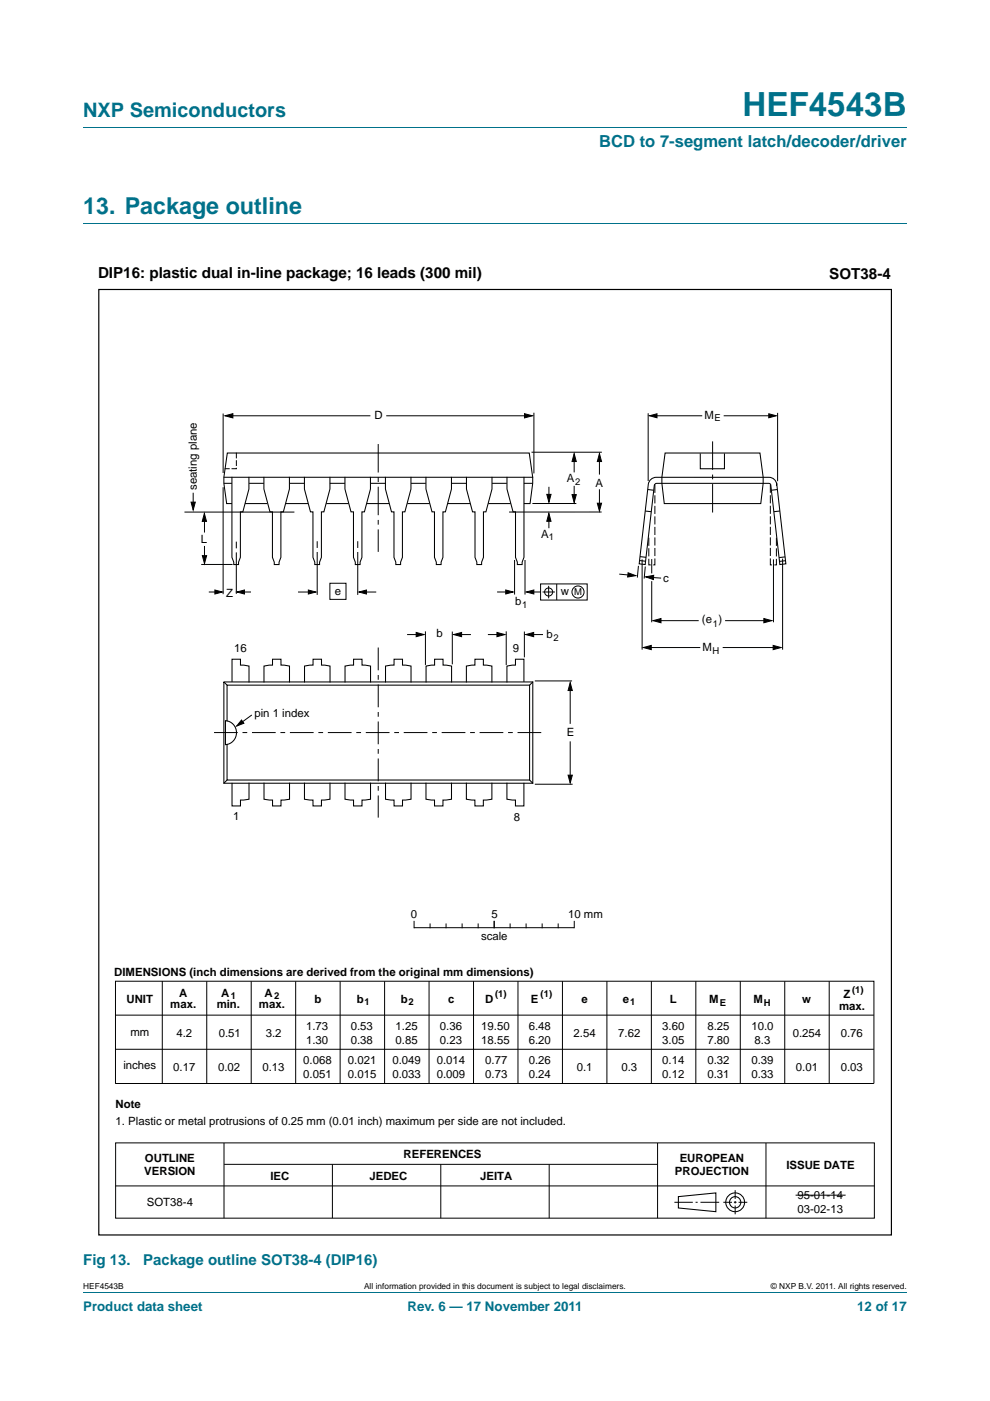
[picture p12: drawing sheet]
<svg xmlns="http://www.w3.org/2000/svg" width="210mm" height="297mm" viewBox="0 0 210 297" stroke-linecap="round" stroke-linejoin="round" font-family="sans-serif">
<path d="M17.6 27h174.7M17.6 47.4h174.7M17.6 273.9h174.7" fill="none" stroke="#00718a" stroke-width=".21"/>
<g fill="none" stroke="#000" stroke-width=".21">
<path d="M47.3 87.7v12.6M48.1 88.2h30.4M81.9 88.2h29.9M112.7 95.9h14.9M113.2 87.5v12.9M121.7 96.9v3.3M127.1 96.6v4M137.4 87.6v14.4M138.4 88.2h10.5M153.4 88.2h10.4M164.9 87.5v14.5M39.1 108.6h23.3"/>
<path d="M41 104.5v2.6M42.7 119.7h6.6M43.4 109.9v3M43.4 115.8v2.9M47.3 103.3v22.7M50.1 114.8v1.5M50.1 117.1v8.8M67.3 114.8v1.4M67.3 117v9.1M75.8 114.8v1.4M75.8 117v9.1M109.1 118.7v7.4"/>
<path d="M111.3 118.7v7.4M112.9 106.8h9.3M116.4 109.6v2.4M116.4 103.2v2.5M121.7 103v3M127.1 103.7v4.2M127.6 108.6h-19.7M135.4 120l-.3 2.5M136.1 118.6v19.1M138.2 118.5v3.1M164 118.6v13.3M165.9 118.4v19.3"/>
<path d="M44.3 125.5h2.1M51 125.5h2.2M63.2 125.5h3M69.9 123.7h3.5v3.4h-3.5zM76.9 125.5h2.9M86.3 134.5h2.9M90.2 133.9v7.1M95.9 133.9v7M97 134.5h2.8M103.4 134.5h2.9M105.4 125.5h2.6M107.3 133.9v7.1"/>
<path d="M111.2 133.9v5.5M112.3 134.5h2.8M112.5 125.5h2.1M114.6 123.8h9.9v3.4h-9.9zM115 125.5h2.7M116.3 124.2v2.7M118 123.8v3.4M131.3 121.7l2.7 .3M136.8 120.1l-.2 2.6M137.3 137.3h11.2M137.4 122.4l2.8 .2M138.2 123.2v8.7"/>
<path d="M139.3 131.6h8.8M153.2 137.3h11.2M153.7 131.6h9.1M53.4 151.6l-2.6 1.8M113.4 144.4h7.9M120.9 145.8v7.7M120.9 157.2v7.9M113.4 166.3h8M87.8 195.3v1.4M87.9 196.7h33.8M91.2 195.9v.8M94.6 195.9v.8"/>
<path d="M98 195.9v.8M101.4 195.9v.8M104.8 195.3v1.4M108.2 195.9v.8M111.5 195.9v.8M114.9 195.9v.8M118.3 195.9v.8M121.8 195.3v1.4M24.5 215.2h160.8M34.4 208v21.8M43.8 208.1v21.6M53.3 208.1v21.6"/>
<path d="M62.7 208.1v21.6M72.1 208.1v21.6M81.5 208.1v21.6M91 208v21.7M100.4 208v21.7M109.8 208v21.7M119.3 208v21.7M128.7 208v21.7M138.1 208v21.7M147.5 208v21.7M157 208v21.7M166.4 208v21.7"/>
<path d="M175.8 208v21.7M24.5 229.7h160.8v-21.7h-160.8v21.8M24.5 222.5h160.8M24.5 251.4h160.9M24.5 242.3h160.9v16h-160.9zM47.5 242.3v16M47.5 246.9h91.9M70.5 246.9v11.4M93.5 246.9v11.4M116.4 246.9v11.4M139.4 242.3v16M143 254.9h3.9"/>
<path d="M147.5 254.9h.4M148.5 254.9h4M153.4 254.9h1.8M155.6 254.9h.6M155.9 252.3v1.9M155.9 254.6v.6M155.9 255.6v1.9M156.6 254.9h1.8M162.4 242.3v16M168.7 253.4h10.6"/>
<circle cx="116.3" cy="125.5" r=".86"/>
<circle cx="122.6" cy="125.5" r="1.28"/>
</g>
<g fill="none" stroke="#000" stroke-width=".22">
<path d="M141 96h20.1l.7 5.2v1.3l-.5 4.3h-20.5l-.5-4.3v-1.3zM148.5 96.1v3.3h5.1v-3.3M47.5 102.5h1.7M47.5 101.2h65.4M49.2 106.8h-1.1l-.6-4.3v-1.3l.7-5.2h64l.7 5.2v1.3l-.5 4.3h-1.3M49.2 101.2v17l.4 1v.5h1v-.5l.4-1v-9.7h.5l1.3-4.8v-2.5M52 106.8h4.7M52.8 102.5h3.1M56 101.2v2.5l1.2 4.8h.6v9.7l.4 1v.5h1v-.5l.4-1v-9.7h.5l1.3-4.8v-2.5M60.6 106.8h4.7M61.4 102.5h3.1M64.5 101.2v2.5l1.3 4.8h.6v9.7l.3 1v.5h1.1v-.5l.3-1v-9.7h.6l1.3-4.8v-2.5"/>
<path d="M69.2 106.8h4.7M69.9 102.5h3.2M73.1 101.2v2.5l1.3 4.8h.5v9.7l.4 1v.5h1v-.5l.4-1v-9.7h.6l1.2-4.8v-2.5M77.8 106.8h4.7M78.6 102.5h3.1M81.7 101.2v2.5l1.3 4.8h.5v9.7l.4 1v.5h1v-.5l.4-1v-9.7h.5l1.3-4.8v-2.5M86.4 106.8h4.7M87.2 102.5h3.1M90.3 101.2v2.5l1.3 4.8h.5v9.7l.4 1v.5h1v-.5l.4-1v-9.7h.5l1.3-4.8v-2.5M94.9 106.8h4.8M95.7 102.5h3.2M98.9 101.2v2.5l1.3 4.8h.5v9.7l.4 1v.5h1v-.5l.4-1v-9.7h.5l1.3-4.8v-2.5"/>
<path d="M103.5 106.8h4.8M104.3 102.5h3.2M111.1 102.5h1.8M111.1 101.2v17l-.4 1v.5h-1v-.5l-.4-1v-9.7h-.5l-1.3-4.8v-2.5M135.6 118.8l1.3 .2M135.7 118l1.3 .2M136.8 108.3l1.3 .2M137.4 103.8l1.2 .1M137.8 101.8l.9-.5 .4-.1h23.9a1.66 1.66 0 0 1 1.7 1.5l1.9 16.8-1.3 .2-1.9-16.8-.2-.4h-24h-.2l-.3 .4-1.9 16.8-1.3-.2 2-16.8zM164.8 103.8l-1.2 .1M165.3 108.3l-1.2 .2M166.5 118.1l-1.3 .1"/>
<path d="M166.6 118.9l-1.3 .1M47.5 144.6h65.5v21.5h-65.5zM47.5 144.6l.6 .7M47.8 152.8a2.55 2.55 0 0 1 2.3 2.5 2.55 2.55 0 0 1-2.3 2.6zM48.1 152.8v-7.5h64.2v20.1h-64.2v-7.6M49.2 144.5v-4.7h1.8v1.2l1.8 .2v3.4M56 144.6v-3.4l1.8-.2v-1.2h1.8v1.2l1.8 .2v3.4M64.6 144.6v-3.4l1.8-.2v-1.2h1.8v1.2l1.8 .2v3.4M73.2 144.6v-3.4l1.8-.2v-1.2h1.8v1.2l1.8 .2v3.4M81.7 144.6v-3.4l1.8-.2v-1.2h1.8v1.2l1.8 .2v3.4M90.3 144.6v-3.4l1.8-.2v-1.2h1.8v1.2l1.8 .2v3.4M98.9 144.6v-3.4l1.8-.2v-1.2h1.8v1.2l1.8 .2v3.4"/>
<path d="M111.1 144.5v-4.7h-1.8v1.2l-1.8 .2v3.4M113 144.6l-.7 .7M48.1 165.4l-.6 .7M52.8 166.1v3.4l-1.8 .1v1.3h-1.8v-4.8M56 166.1v3.4l1.8 .1v1.3h1.8v-1.3l1.8-.1v-3.4M64.6 166.1v3.4l1.8 .1v1.3h1.8v-1.3l1.8-.1v-3.4M73.1 166.1v3.4l1.9 .1v1.3h1.7v-1.3l1.9-.1v-3.4M81.7 166.1v3.4l1.8 .1v1.3h1.8v-1.3l1.8-.1v-3.4M90.3 166.1v3.4l1.8 .1v1.3h1.8v-1.3l1.8-.1v-3.4M98.9 166.1v3.4l1.8 .1v1.3h1.8v-1.3l1.8-.1v-3.4M107.5 166.1v3.4l1.8 .1v1.3h1.8v-4.8M112.3 165.4l.7 .7"/>
<path d="M143.8 253.7l8-.8v4l-8-.8z"/>
<circle cx="155.9" cy="254.9" r="1.99"/>
<circle cx="155.9" cy="254.9" r="1.2"/>
</g>
<g fill="#000" stroke="#000" stroke-width=".21">
<path d="M47.7 88.2l1.7-.5v.9zM111.2 87.7l1.7 .5-1.7 .4zM121.7 96.2l.5 1.7h-.9zM127.1 96.2l.4 1.7h-.9zM137.7 88.2l1.6-.5v.9zM163 87.7l1.6 .5-1.6 .4zM40.5 106.5h.9l-.4 1.6zM43.3 108.9l.5 1.6h-.9zM42.9 117.8h.9l-.4 1.7zM116.4 108.8l.4 1.7h-.9zM115.9 104.8h.9l-.4 1.7zM121.3 104.9h.9l-.5 1.6z"/>
<path d="M126.6 106.7h.9l-.4 1.7zM45.6 125.1l1.5 .4-1.5 .4zM50.2 125.5l1.6-.4v.8zM65.4 125.1l1.6 .4-1.6 .4zM76.1 125.5l1.6-.4v.8zM88.2 134.1l1.7 .4-1.7 .5zM96.2 134.5l1.7-.4v.9zM105.4 134.1l1.6 .4-1.6 .5zM107.2 125.1l1.6 .4-1.6 .4zM111.5 134.5l1.7-.4v.9zM111.6 125.5l1.6-.4v.8zM133.2 121.4l1.6 .6-1.7 .3z"/>
<path d="M136.4 137.3l1.7-.5v.9zM136.9 122.3l1.7-.3-.1 .9zM138.5 131.6l1.6-.5v.9zM162 131.1l1.6 .5-1.6 .4zM163.9 136.8l1.7 .5-1.7 .4zM51.2 152.7l.5 .6-1.5 .6zM120.9 144.7l.4 1.7h-.9zM120.4 164.3h.9l-.4 1.7z"/>
</g>
<path d="M80.2 94.1v22.9M151.1 93.6v15.7" fill="none" stroke="#000" stroke-width=".21" stroke-dasharray="6 1 1 1" stroke-linecap="butt"/>
<path d="M45.4 155.3h70.1" fill="none" stroke="#000" stroke-width=".21" stroke-dasharray="5 1 1 1" stroke-linecap="butt"/>
<path d="M80.2 137.3v36.1" fill="none" stroke="#000" stroke-width=".21" stroke-dasharray="4.8 1 1 1" stroke-linecap="butt"/>
<path d="M50.1 96.1v3.3h-2.3" fill="none" stroke="#000" stroke-width=".21" stroke-dasharray="1 .6"/>
<path d="M138.8 102.9v16.9h-1.2v-6.3M163.3 102.9v16.9h1.3v-6.3" fill="none" stroke="#000" stroke-width=".21" stroke-dasharray="1.5 .7"/>
<path d="M20.9 61.4h168.1v200.4h-168.1z" fill="none" stroke="#000" stroke-width=".25"/>
<text font-size="7" fill="#00718a" x="157.4" y="24.6">HEF4543B</text>
<text font-size="4.9" fill="#00718a" x="17.6" y="45.4">13. Package outline</text>
<text font-size="4.2" fill="#00718a" x="17.6" y="24.9">NXP Semiconductors</text>
<text font-size="3.5" fill="#00718a" x="127" y="31.1">BCD to 7-segment latch/decoder/driver</text>
<g font-size="3.2">
<text x="20.8" y="59">DIP16: plastic dual in-line package; 16 leads (300 mil)</text>
<text x="175.8" y="59.1">SOT38-4</text>
</g>
<g font-size="3.2" fill="#00718a">
<text x="17.6" y="268.3">Fig 13.</text>
<text x="30.3" y="268.3">Package outline SOT38-4 (DIP16)</text>
</g>
<g font-size="2.8" fill="#00718a">
<text x="17.6" y="277.9">Product data sheet</text>
<text x="86.4" y="277.9">Rev. 6 — 17 November 2011</text>
<text x="181.8" y="277.9">12 of 17</text>
</g>
<g font-size="2.4">
<text x="79.4" y="88.9">D</text>
<text x="149.4" y="88.9">M</text>
<text x="41.7" y="103.9" transform="rotate(-90 41.7 103.9)">seating plane</text>
<text x="120.2" y="102.2">A</text>
<text x="126.3" y="103.2">A</text>
<text x="114.7" y="114">A</text>
<text x="42.6" y="115.1">L</text>
<text x="140.6" y="123.4">c</text>
<text x="48" y="126.7">Z</text>
<text x="71" y="126.1">e</text>
<text x="109.3" y="128.3">b</text>
<text x="118.9" y="126.2">w</text>
<text x="92.5" y="135">b</text>
<text x="115.9" y="135.2">b</text>
<text x="148.8" y="132.1">(e )</text>
<text x="49.7" y="138.2">16</text>
<text x="108.7" y="138.2">9</text>
<text x="148.9" y="138.1">M</text>
<text x="53.9" y="151.9">pin 1 index</text>
<text x="120.2" y="156.1">E</text>
<text x="49.4" y="173.9">1</text>
<text x="109" y="174.1">8</text>
<text x="87.1" y="194.6">0</text>
<text x="104.2" y="194.6">5</text>
<text x="120.5" y="194.6">10 mm</text>
<text x="102" y="199.4">scale</text>
<text x="24.2" y="206.9">DIMENSIONS (inch dimensions are derived from the original mm dimensions)</text>
<text x="26.8" y="212.6">UNIT</text>
<text x="36.1" y="213.8">max.</text>
<text x="38" y="211.3">A</text>
<text x="45.9" y="213.8">min.</text>
<text x="46.9" y="211.3">A</text>
<text x="54.9" y="213.8">max.</text>
<text x="56.1" y="211.3">A</text>
<text x="66.7" y="212.6">b</text>
<text x="75.7" y="212.6">b</text>
<text x="85" y="212.6">b</text>
<text x="95" y="212.6">c</text>
<text x="102.9" y="212.6">D</text>
<text x="112.6" y="212.6">E</text>
<text x="123.3" y="212.6">e</text>
<text x="132" y="212.6">e</text>
<text x="142" y="212.6">L</text>
<text x="150.4" y="212.6">M</text>
<text x="159.8" y="212.6">M</text>
<text x="170.1" y="212.6">w</text>
<text x="177.9" y="214.1">max.</text>
<text x="178.8" y="211.7">Z</text>
<text x="27.6" y="219.6">mm</text>
<text x="37.4" y="219.8">4.2</text>
<text x="46.4" y="219.8">0.51</text>
<text x="56.4" y="219.8">3.2</text>
<text x="64.9" y="218.3">1.73</text>
<text x="64.9" y="221.2">1.30</text>
<text x="74.4" y="218.3">0.53</text>
<text x="74.4" y="221.2">0.38</text>
<text x="83.9" y="218.3">1.25</text>
<text x="83.9" y="221.2">0.85</text>
<text x="93.3" y="218.3">0.36</text>
<text x="93.3" y="221.2">0.23</text>
<text x="102" y="218.3">19.50</text>
<text x="102" y="221.2">18.55</text>
<text x="112.1" y="218.3">6.48</text>
<text x="112.1" y="221.2">6.20</text>
<text x="121.6" y="219.8">2.54</text>
<text x="131.1" y="219.8">7.62</text>
<text x="140.4" y="218.3">3.60</text>
<text x="140.4" y="221.2">3.05</text>
<text x="150" y="218.3">8.25</text>
<text x="150" y="221.2">7.80</text>
<text x="159.3" y="218.3">10.0</text>
<text x="160" y="221.2">8.3</text>
<text x="168.1" y="219.8">0.254</text>
<text x="178.3" y="219.8">0.76</text>
<text x="26.2" y="226.6">inches</text>
<text x="36.7" y="227.1">0.17</text>
<text x="46.3" y="227.1">0.02</text>
<text x="55.7" y="227.1">0.13</text>
<text x="64.3" y="225.6">0.068</text>
<text x="73.8" y="225.6">0.021</text>
<text x="83.2" y="225.6">0.049</text>
<text x="92.6" y="225.6">0.014</text>
<text x="102.9" y="225.6">0.77</text>
<text x="112.1" y="225.6">0.26</text>
<text x="122.3" y="227.1">0.1</text>
<text x="131.7" y="227.1">0.3</text>
<text x="140.4" y="225.6">0.14</text>
<text x="150" y="225.6">0.32</text>
<text x="159.3" y="225.6">0.39</text>
<text x="168.7" y="227.1">0.01</text>
<text x="178.3" y="227.1">0.03</text>
<text x="64.3" y="228.6">0.051</text>
<text x="73.8" y="228.6">0.015</text>
<text x="83.2" y="228.6">0.033</text>
<text x="92.6" y="228.6">0.009</text>
<text x="102.9" y="228.6">0.73</text>
<text x="112.1" y="228.6">0.24</text>
<text x="140.4" y="228.6">0.12</text>
<text x="150" y="228.6">0.31</text>
<text x="159.3" y="228.6">0.33</text>
<text x="24.5" y="235">Note</text>
<text x="24.5" y="238.6">1. Plastic or metal protrusions of 0.25 mm (0.01 inch) maximum per side are not included.</text>
<text x="85.6" y="245.6">REFERENCES</text>
<text x="30.6" y="249.2">VERSION</text>
<text x="30.7" y="246.3">OUTLINE</text>
<text x="57.3" y="250.1">IEC</text>
<text x="78.3" y="250.1">JEDEC</text>
<text x="101.8" y="250.1">JEITA</text>
<text x="143.1" y="249.2">PROJECTION</text>
<text x="144.1" y="246.3">EUROPEAN</text>
<text x="166.7" y="247.8">ISSUE DATE</text>
<text x="31.1" y="255.7">SOT38-4</text>
<text x="169.1" y="254.2">95-01-14</text>
<text x="169.1" y="257.2">03-02-13</text>
</g>
<g font-size="2">
<text x="151.5" y="89.3">E</text>
<text x="121.9" y="102.7">2</text>
<text x="116.4" y="114.5">1</text>
<text x="110.7" y="128.9">1</text>
<text x="121.7" y="126.2">M</text>
<text x="117.3" y="135.9">2</text>
<text x="151.2" y="132.9">1</text>
<text x="151.1" y="138.7">H</text>
<text x="48.9" y="211.8">1</text>
<text x="58.2" y="211.8">2</text>
<text x="77.3" y="213.2">1</text>
<text x="86.6" y="213.2">2</text>
<text x="105" y="211.5">(1)</text>
<text x="114.6" y="211.5">(1)</text>
<text x="133.6" y="213.2">1</text>
<text x="152.6" y="213.2">E</text>
<text x="162" y="213.2">H</text>
<text x="180.7" y="210.6">(1)</text>
</g>
<g font-size="1.8">
<text x="17.6" y="273.3">HEF4543B</text>
<text x="77.2" y="273.3">All information provided in this document is subject to legal disclaimers.</text>
<text x="163.4" y="273.3">© NXP B.V. 2011. All rights reserved.</text>
</g>
</svg>
